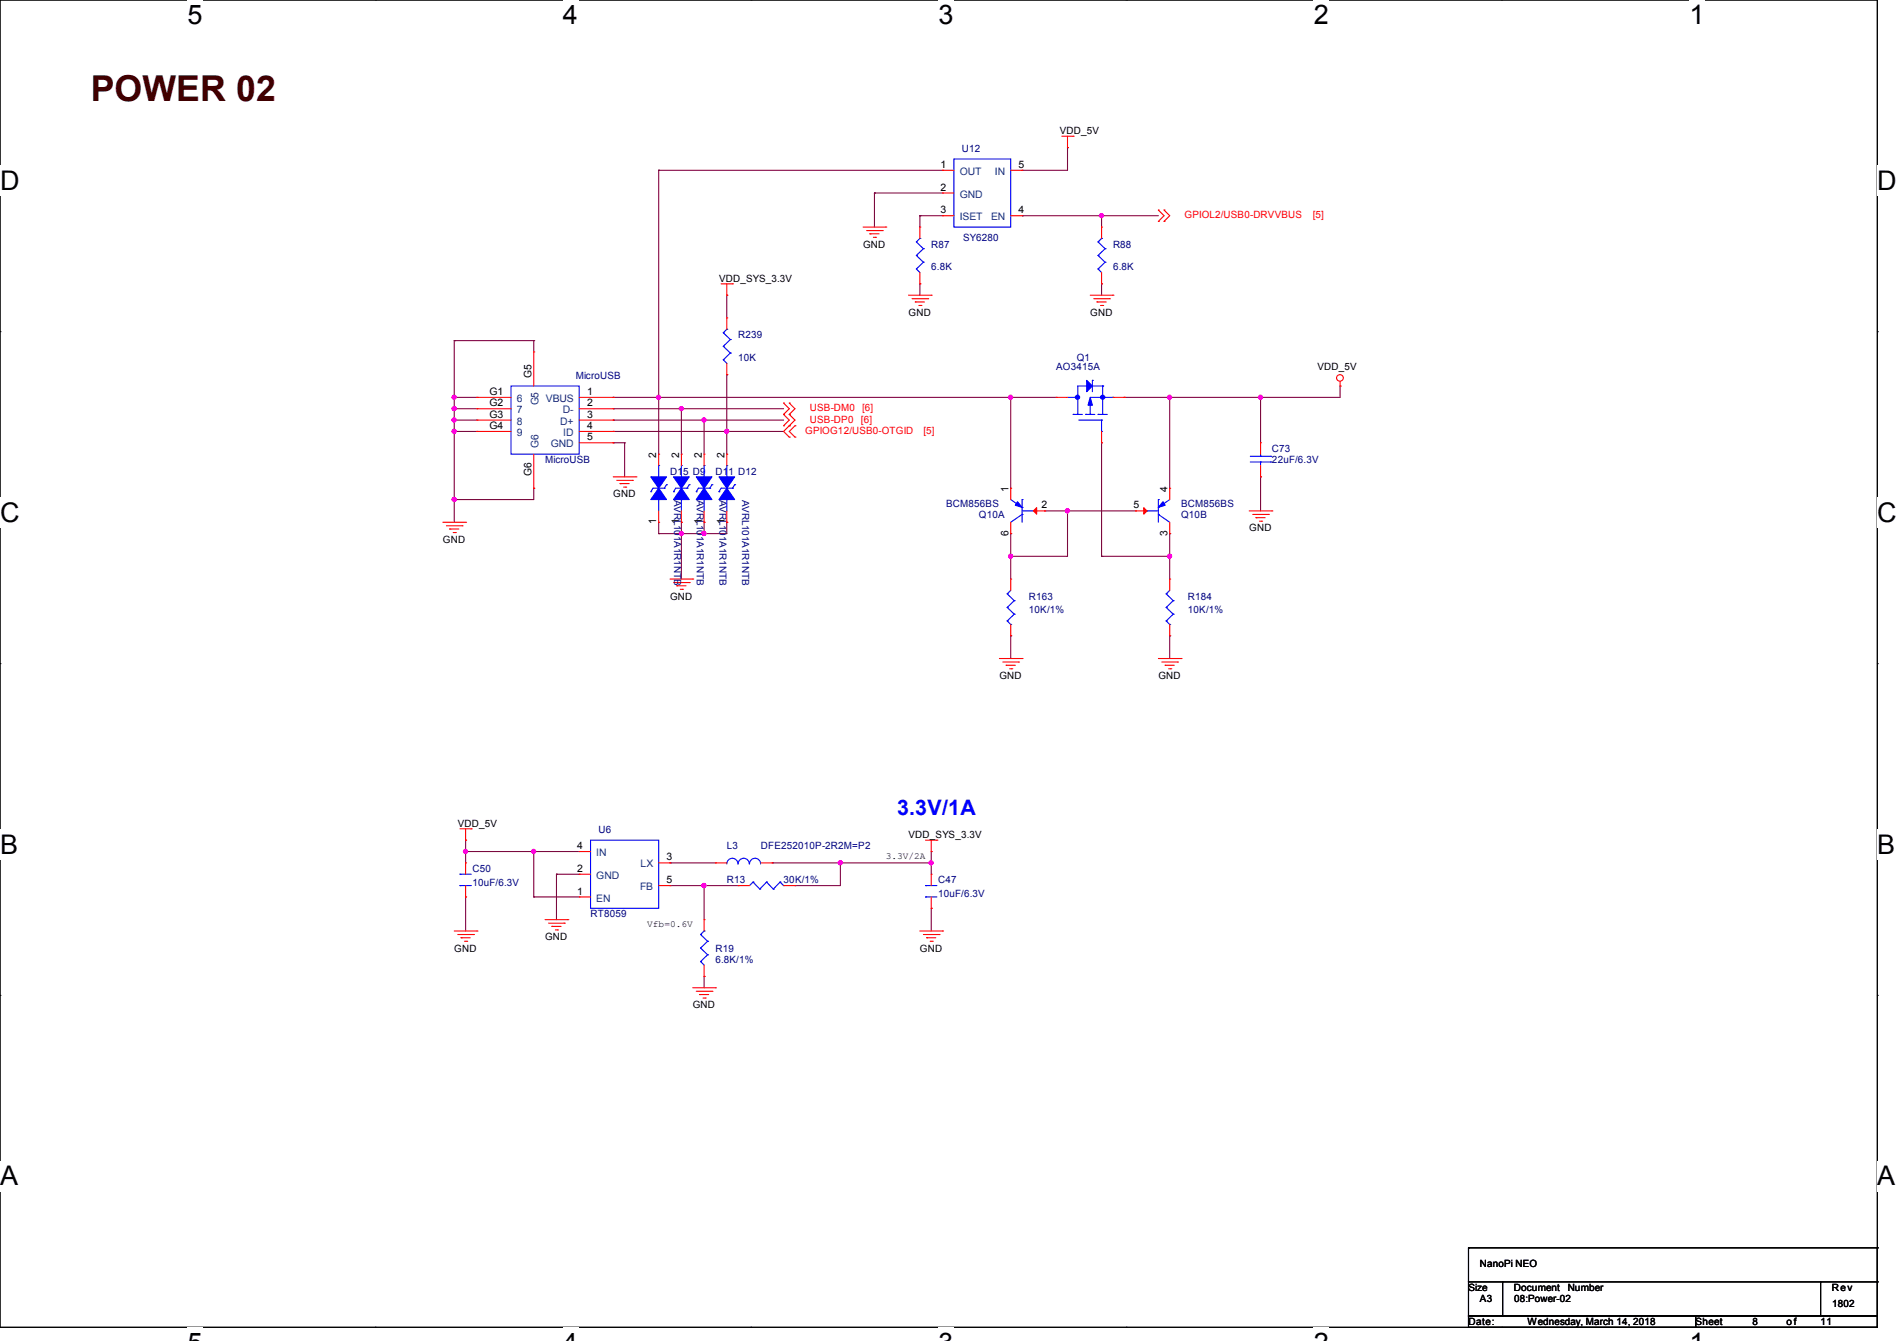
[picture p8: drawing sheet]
<svg xmlns="http://www.w3.org/2000/svg" width="297mm" height="210mm" viewBox="0 0 297 210" stroke-linecap="round" stroke-linejoin="round" font-family="sans-serif">
<path d="M0 0h293.9v207.9h-293.9z" fill="none" stroke="#000" stroke-width=".17"/>
<g fill="#fff">
<path d="M29.4 0h2.3v4.7h-2.3z"/>
<path d="M29.4 207.9h2.3v2.1h-2.3z"/>
</g>
<path d="M58.8 0h.1M58.8 207.9h.1" fill="none" stroke="#000" stroke-width=".17"/>
<g fill="#fff">
<path d="M88.1 0h2.4v4.7h-2.4z"/>
<path d="M88.1 207.9h2.4v2.1h-2.4z"/>
</g>
<path d="M117.6 0h.1M117.6 207.9h.1" fill="none" stroke="#000" stroke-width=".17"/>
<g fill="#fff">
<path d="M146.9 0h2.4v4.7h-2.4z"/>
<path d="M146.9 207.9h2.4v2.1h-2.4z"/>
</g>
<path d="M176.3 0h.1M176.3 207.9h.1" fill="none" stroke="#000" stroke-width=".17"/>
<g fill="#fff">
<path d="M205.7 0h2.4v4.7h-2.4z"/>
<path d="M205.7 207.9h2.4v2.1h-2.4z"/>
</g>
<path d="M235.1 0h.1M235.1 207.9h.1" fill="none" stroke="#000" stroke-width=".17"/>
<g fill="#fff">
<path d="M264.5 0h2.4v4.7h-2.4z"/>
<path d="M264.5 207.9h2.4v2.1h-2.4z"/>
<path d="M0 26h3v4.7h-3z"/>
<path d="M293.9 26h3.1v4.7h-3.1z"/>
<path d="M0 77.9h3v4.7h-3z"/>
<path d="M293.9 77.9h3.1v4.7h-3.1z"/>
</g>
<path d="M0 51.9h.1M293.9 51.9h.1" fill="none" stroke="#000" stroke-width=".17"/>
<g fill="#fff">
<path d="M0 129.9h2.8v4.7h-2.8z"/>
<path d="M293.9 129.9h2.9v4.7h-2.9z"/>
</g>
<path d="M0 103.9h.1M293.9 103.9h.1" fill="none" stroke="#000" stroke-width=".17"/>
<g fill="#fff">
<path d="M-.1 181.8h2.9v4.8h-2.9z"/>
<path d="M293.8 181.8h3v4.8h-3z"/>
</g>
<g fill="none" stroke="#000" stroke-width=".17">
<path d="M0 155.9h.1M293.9 155.9h.1M229.9 195.4h.1M229.9 195.4v5.3M229.9 195.4h64M293.9 195.4h.1M293.9 195.4v5.3M229.9 200.7h5.3v5.4h-5.3zM229.9 206.1h35.6v1.8h-35.6zM235.2 200.7h49.8v5.4h-49.8zM265.5 206.1h28.4v1.8h-28.4zM285 200.7h8.9v5.4h-8.9z"/>
<path d="M293.9 200.7h.1"/>
</g>
<g fill="none" stroke="#800040" stroke-width=".17">
<path d="M103.1 26.7h.1M103.1 26.7h44.5M103.1 26.7v44.4M136.9 30.2h.1M136.9 30.2v5.4M136.9 30.2h10.7M144 33.8h.1M144 33.8v1.8M144 33.8h3.6M160 26.7h.1M160 33.8h.1M160 33.8h21.4"/>
<path d="M167.1 23.1h.1M167.1 23.1v3.6h-7.1M172.5 33.8h.1M172.5 33.8v1.8M71.1 53.3h.1M71.1 53.3v28.5M71.1 53.3h12.5M83.6 53.3h.1M83.6 53.3v1.8M113.8 46.2h.1M113.8 58.7h.1M113.8 46.2v3.6"/>
<path d="M113.8 58.7v12.4M144 44.4h.1M144 44.4v1.8M172.5 44.4h.1M172.5 44.4v1.8M71.1 62.2h.1M71.1 64h.1M71.1 65.8h.1M71.1 78.2h.1M71.1 67.6h.1M71.1 65.8h3.6M71.1 64h3.6"/>
<path d="M71.1 62.2h3.6M71.1 67.6h3.6M83.6 76.5h.1M83.6 76.5v1.7h-12.5M96 69.3h.1M96 67.6h.1M96 62.2h.1M96 64h.1M96 65.8h.1M96 65.8h26.7M96 64h26.7M96 62.2h69.4"/>
<path d="M96 67.6h26.7M96 69.3h1.8M97.8 69.3h.1M97.8 69.3v5.4M103.1 62.2h.1M106.7 64h.1M106.7 64v7.1M110.2 65.8h.1M110.2 65.8v5.3M113.8 67.6h.1M158.2 62.2h.1M158.2 62.2v14.3"/>
<path d="M172.5 69.3h.1M172.5 69.3v17.8M176 62.2h.1M183.1 62.2h.1M183.1 62.2v14.3M197.4 62.2h.1M197.4 74.7h.1M197.4 62.2v7.1M197.4 74.7v5.3M209.8 60.5h.1M209.8 60.5v1.7h-33.8M103.1 83.6h.1"/>
<path d="M103.1 81.8v1.8M106.7 83.6h.1M106.7 81.8h.1M106.7 81.8v8.9M110.2 81.8h.1M110.2 83.6h.1M110.2 81.8v1.8M113.8 81.8h.1M113.8 81.8v1.8h-10.7M158.2 87.1h.1M158.2 99.6h.1M158.2 83.6h.1"/>
<path d="M158.2 83.6v7.1M158.2 99.6v3.5M163.6 80h.1M163.6 80h14.2M167.1 80h.1M167.1 80v7.1h-8.9M172.5 87.1h.1M172.5 87.1h10.6M183.1 87.1h.1M183.1 99.6h.1M183.1 83.6h.1M183.1 83.6v7.1"/>
<path d="M183.1 99.6v3.5M72.9 131.6h.1M72.9 133.3h.1M72.9 131.6v3.5M72.9 133.3h17.8M83.6 133.3h.1M83.6 133.3v7.2M87.1 136.9h.1M87.1 136.9v7.1M87.1 136.9h3.6M104.9 138.7h.1M104.9 135.1h.1"/>
<path d="M104.9 138.7h10.7M104.9 135.1h7.1M110.2 138.7h.1M110.2 138.7v5.3M120.9 135.1h.1M120.9 135.1h24.9M124.5 138.7h.1M131.6 135.1h.1M131.6 135.1v3.6h-7.1M145.8 135.1h.1M145.8 133.3h.1M145.8 133.3v3.6"/>
<path d="M72.9 140.5h.1M72.9 140.5v5.3M83.6 140.5h.1M83.6 140.5h7.1M110.2 152.9h.1M110.2 152.9v1.8M145.8 142.2h.1M145.8 142.2v3.6"/>
</g>
<g fill="#f0f" stroke="#f0f" stroke-width=".17">
<circle cx="106.7" cy="64" r=".32"/>
<circle cx="158.2" cy="87.1" r=".32"/>
<circle cx="167.1" cy="80" r=".32"/>
<circle cx="183.1" cy="87.1" r=".32"/>
<circle cx="71.1" cy="62.2" r=".32"/>
<circle cx="71.1" cy="64" r=".32"/>
<circle cx="71.1" cy="65.8" r=".32"/>
<circle cx="71.1" cy="67.5" r=".32"/>
<circle cx="71.1" cy="78.2" r=".32"/>
<circle cx="131.6" cy="135.1" r=".32"/>
<circle cx="110.2" cy="138.7" r=".32"/>
<circle cx="83.5" cy="133.3" r=".32"/>
<circle cx="72.9" cy="133.3" r=".32"/>
<circle cx="158.2" cy="62.2" r=".32"/>
<circle cx="103.1" cy="62.2" r=".32"/>
<circle cx="113.8" cy="67.5" r=".32"/>
<circle cx="197.3" cy="62.2" r=".32"/>
<circle cx="183.1" cy="62.2" r=".32"/>
<circle cx="145.8" cy="135.1" r=".32"/>
<circle cx="172.4" cy="33.8" r=".32"/>
<circle cx="110.2" cy="83.5" r=".32"/>
<circle cx="106.7" cy="83.5" r=".32"/>
<circle cx="110.2" cy="65.8" r=".32"/>
</g>
<g fill="none" stroke="#f00" stroke-width=".17">
<path d="M135.1 35.6h3.6M135.7 36.1h2.4M136.2 36.6h.1M136.2 36.6h1.4M136.7 37.2h.4M137.1 37.2h.1M138.1 36.1h.1M138.7 35.6h.1M144 35.6h.1M144 35.6v1.7M147.6 26.7h.1M147.6 30.2h.1"/>
<path d="M147.6 33.8h.1M147.6 26.7h1.8M147.6 30.2h1.8M147.6 33.8h1.8M158.2 26.7h1.8M158.2 33.8h1.8M160 33.8h.1M160 26.7h.1M166.2 21.3h1.8M167.1 23.1h.1M167.1 21.3v1.8M168 21.3h.1"/>
<path d="M172.5 35.6h.1M172.5 35.6v1.7M181.4 32.9h.1M181.4 34.7h.1M181.4 32.9l.8 .9-.8 .9M182.2 32.9h.1M182.2 34.7h.1M182.2 32.9l.9 .9-.9 .9M83.6 55.1h.1M83.6 55.1v5.4M112.9 44.4h1.8M113.8 46.2h.1"/>
<path d="M113.8 58.7h.1M113.8 49.8h.1M113.8 44.4v1.8M113.8 49.8v1.8M113.8 56.9v1.8M114.7 44.4h.1M142.2 46.2h3.6M142.8 46.8h2.4M143.3 47.3h.1M143.3 47.3h1.4M143.8 47.8h.4M144 44.4h.1"/>
<path d="M144 42.7v1.7M144.2 47.8h.1M145.2 46.8h.1M145.8 46.2h.1M170.7 46.2h3.5M171.2 46.8h2.5M171.7 47.3h.1M171.7 47.3h1.5M172.3 47.8h.3M172.5 44.4h.1M172.5 42.7v1.7M172.6 47.8h.1"/>
<path d="M173.7 46.8h.1M174.2 46.2h.1M209.8 59.7v.8M74.7 62.2h.1M74.7 64h.1M74.7 65.8h.1M74.7 67.6h.1M74.7 62.2h5.3M74.7 64h5.3M74.7 65.8h5.3M74.7 67.6h5.3M83.6 76.5h.1"/>
<path d="M83.6 71.1v5.4M90.7 62.2h5.3M90.7 64h5.3M90.7 65.8h5.3M90.7 67.6h5.3M90.7 69.3h5.3M96 62.2h.1M96 64h.1M96 65.8h.1M96 67.6h.1M96 69.3h.1M96 74.7h3.6"/>
<path d="M96.6 75.2h2.4M97.1 75.7h.1M97.1 75.7h1.4M97.6 76.3h.4M98 76.3h.1M99 75.2h.1M99.6 74.7h.1M103.1 71.1h.1M103.1 71.1v1.8M106.7 71.1h.1M106.7 71.1v1.8M110.2 71.1h.1"/>
<path d="M110.2 71.1v1.8M113.8 71.1h.1M113.8 71.1v1.8M122.7 63.1h.1M122.7 64.9h.1M122.7 66.7h.1M122.7 63.1l.9 .9-.9 .9M122.7 64.9l.9 .9-.9 .9M123.6 68.5h.1M123.6 66.7h.1M123.6 63.1h.1M123.6 64.9h.1"/>
<path d="M123.6 64.9l.9 .9-1.8 1.8 .9 .9M123.6 63.1l.9 .9-.9 .9M124.5 66.7h.1M124.5 68.5h.1M124.5 66.7l-.9 .9 .9 .9M158.2 76.5h.1M158.2 76.5v1.7M165.4 62.2h.1M165.4 62.2h1.7M172.5 69.3h.1M172.5 67.6v1.7M174.2 62.2h1.8"/>
<path d="M176 62.2h.1M183.1 76.5h.1M183.1 76.5v1.7M197.4 69.3h.1M197.4 74.7h.1M197.4 69.3v1.8M197.4 72.9v1.8M209.8 60.5h.1M69.3 81.8h3.6M69.9 82.3h2.4M70.4 82.8h.1M70.4 82.8h1.4"/>
<path d="M71 83.4h.3M71.3 83.4h.1M72.3 82.3h.1M72.9 81.8h.1M103.1 81.8h.1M103.1 80v1.8M104.9 90.7h3.6M105.5 91.2h2.4M106 91.7h.1M106 91.7h1.4M106.5 92.3h.3M106.7 81.8h.1"/>
<path d="M106.7 80v1.8M106.8 92.3h.1M107.9 91.2h.1M108.5 90.7h.1M110.2 81.8h.1M110.2 80v1.8M113.8 81.8h.1M113.8 80v1.8M158.2 90.7h.1M158.2 99.6h.1M158.2 83.6h.1M158.2 81.8v1.8"/>
<path d="M158.2 90.7v1.8M158.2 97.8v1.8M161.8 80h1.8M163.6 80h.1M177.8 80h.1M177.8 80h1.8M183.1 83.6h.1M183.1 90.7h.1M183.1 99.6h.1M183.1 81.8v1.8M183.1 90.7v1.8M183.1 97.8v1.8"/>
<path d="M195.6 80h3.5M196.1 80.6h2.5M196.6 81.1h.1M196.6 81.1h1.5M197.2 81.6h.3M197.5 81.6h.1M198.6 80.6h.1M199.1 80h.1M156.5 103.1h3.5M157 103.7h2.5M157.5 104.2h.1M157.5 104.2h1.5"/>
<path d="M158.1 104.7h.3M158.4 104.7h.1M159.5 103.7h.1M160 103.1h.1M181.4 103.1h3.5M181.9 103.7h2.5M182.4 104.2h.1M182.4 104.2h1.5M183 104.7h.3M183.3 104.7h.1M184.4 103.7h.1M184.9 103.1h.1"/>
<path d="M72 129.8h1.8M72.9 131.6h.1M72.9 135.1h.1M72.9 129.8v1.8M72.9 135.1v1.8M72.9 138.7v1.8M73.8 129.8h.1M90.7 136.9h.1M90.7 133.3h.1M90.7 136.9h1.8M90.7 133.3h1.8M103.1 135.1h1.8"/>
<path d="M103.1 138.7h1.8M104.9 135.1h.1M104.9 138.7h.1M112 135.1h.1M112 135.1h1.8M115.6 138.7h.1M115.6 138.7h1.7M119.1 135.1h1.8M120.9 135.1h.1M122.7 138.7h1.8M124.5 138.7h.1M144.9 131.6h1.8"/>
<path d="M145.8 133.3h.1M145.8 136.9h.1M145.8 131.6v1.7M145.8 136.9v1.8M146.7 131.6h.1M71.1 145.8h3.6M71.7 146.3h2.4M72.2 146.9h.1M72.2 146.9h1.4M72.7 147.4h.4M72.9 140.5h.1M73.1 147.4h.1"/>
<path d="M74.1 146.3h.1M74.7 145.8h.1M85.3 144h3.6M85.9 144.6h2.4M86.4 145.1h.1M86.4 145.1h1.4M87 145.6h.3M87.3 145.6h.1M88.3 144.6h.1M88.9 144h.1M90.7 140.5h.1M90.7 140.5h1.8"/>
<path d="M108.5 154.7h3.5M109 155.2h2.5M109.5 155.7h.1M109.5 155.7h1.5M110.1 156.3h.3M110.2 152.9h.1M110.2 144h.1M110.2 144v1.8M110.2 151.1v1.8M110.4 156.3h.1M111.5 155.2h.1M112 154.7h.1"/>
<path d="M144 145.8h3.6M144.6 146.3h2.4M145.1 146.9h.1M145.1 146.9h1.4M145.6 147.4h.4M145.8 142.2h.1M145.8 140.5v1.7M146 147.4h.1M147 146.3h.1M147.6 145.8h.1"/>
<circle cx="209.8" cy="59.2" r=".52"/>
</g>
<g fill="none" stroke="#00f" stroke-width=".17">
<path d="M143.5 37.9h.1M143.5 37.9l1.1 1M144 37.3h.1M144 37.3l-.5 .6M144.6 38.9h.1M144.6 38.9l-1.1 1.1M149.4 24.9h8.8v10.7h-8.8zM171.9 37.9h.1M171.9 37.9l1.1 1M172.5 37.3h.1M172.5 37.3l-.6 .6M173 38.9h.1"/>
<path d="M173 38.9l-1.1 1.1M113.2 56.3h.1M113.2 54.2h.1M113.2 52.1h.1M113.2 56.3l.6 .6M113.2 54.2l1.1 1.1M113.2 52.1l1.1 1.1M113.8 51.6h.1M113.8 51.6l-.6 .5M114.3 55.3h.1M114.3 53.2h.1M114.3 55.3l-1.1 1"/>
<path d="M114.3 53.2l-1.1 1M143.5 42.1h.1M143.5 40h.1M143.5 42.1l.5 .6M143.5 40l1.1 1.1M144.6 41.1h.1M144.6 41.1l-1.1 1M171 59.6h.1M171 59.6v1.7M171.9 42.1h.1M171.9 40h.1M171.9 42.1l.6 .6"/>
<path d="M171.9 40l1.1 1.1M173 41.1h.1M173 41.1l-1.1 1M80 60.5h10.7v10.6h-10.7zM101.9 77h.1M103.1 78.2h.1M103.1 72.9h.1M103.1 72.9v1.8M103.1 78.2v1.8M104 76.5h.1M104 76.5h-1.8l-.3 .5M104.4 75.9h.1"/>
<path d="M104.4 75.9l-.4 .6M105.5 77h.1M106.7 78.2h.1M106.7 72.9h.1M106.7 72.9v1.8M106.7 78.2v1.8M107.6 76.5h.1M107.6 76.5h-1.8l-.3 .5M107.9 75.9h.1M107.9 75.9l-.3 .6M109 77h.1M110.2 78.2h.1"/>
<path d="M110.2 72.9h.1M110.2 72.9v1.8M110.2 78.2v1.8M111.1 76.5h.1M111.1 76.5h-1.8l-.3 .5M111.5 75.9h.1M111.5 75.9l-.4 .6M112.6 77h.1M113.8 78.2h.1M113.8 72.9h.1M113.8 72.9v1.8M113.8 78.2v1.8"/>
<path d="M114.7 76.5h.1M114.7 76.5h-1.8l-.3 .5M115 75.9h.1M115 75.9l-.3 .6M158.2 78.2l1.8 1.3M160 78.2h.1M160 79.5h.1M160 78.2v3.6M167.1 62.2h1.6M168 64.9h.1M168 64.9h1.5M168.7 64.9h.1"/>
<path d="M168.7 62.2h.1M168.9 65.8h3.6M170 64.9h.1M170 64.9h1.4M170.1 60.5h.1M170.1 60.5h-1.4v4.4M170.7 64.9h.1M170.7 62.2h3.5M170.7 63.1v1.8M171 60.5h1.6M171.9 64.9h.1M171.9 64.9h1.5"/>
<path d="M172.5 65.8h.1M172.5 67.6h.1M172.5 65.8v1.8M172.6 60.5h.1M172.6 60.5v4.4M174.2 62.2h.1M181.4 78.2h.1M181.4 79.5h.1M181.4 78.2v3.6M183.1 78.2l-1.7 1.3M195.7 72.3h3.3M195.7 71.5h3.3"/>
<path d="M197.4 71.5h.1M197.4 72.3h.1M197.4 71.1v.4M197.4 72.3v.6M199 72.3h.1M199 71.5h.1M157.7 93h.1M157.7 95.1h.1M157.7 97.2h.1M157.7 93l1.1 1.1M157.7 95.1l1.1 1.1M157.7 97.2l.5 .6"/>
<path d="M158.2 97.8h.1M158.2 92.5l-.5 .5M158.8 94.1h.1M158.8 96.2h.1M158.8 94.1l-1.1 1M158.8 96.2l-1.1 1M160 80.6h.1M160 80h1.8M160 80.6l-1.8 1.2M161.8 80h.1M179.6 80h.1M179.6 80h1.8"/>
<path d="M181.4 80.6h.1M181.4 80.6l1.7 1.2M182.6 93h.1M182.6 95.1h.1M182.6 97.2h.1M182.6 93l1.1 1.1M182.6 95.1l1.1 1.1M182.6 97.2l.5 .6M183.1 97.8h.1M183.1 92.5l-.5 .5M183.7 94.1h.1M183.7 96.2h.1"/>
<path d="M183.7 94.1l-1.1 1M183.7 96.2l-1.1 1M72 136.9h.1M72 138.7h.1M72 138.7h1.8M72 136.9h1.8M92.5 131.6h10.6v10.6h-10.6zM113.8 135.3a.87 .87 0 0 1 .9-.9 .87 .87 0 0 1 .8 .9M115.6 135.3a.87 .87 0 0 1 .8-.9 .87 .87 0 0 1 .9 .9M117.3 135.3a.87 .87 0 0 1 .9-.9 .87 .87 0 0 1 .9 .9M117.9 138.1h.1M117.9 138.1l-.6 .6"/>
<path d="M117.9 138.1l1.1 1.1M119 139.2h.1M120 138.1h.1M120 138.1l-1 1.1M120 138.1l1.1 1.1M121.1 139.2h.1M122.1 138.1h.1M122.1 138.1l-1 1.1M122.1 138.1l.6 .6M122.7 138.7h.1M144.9 138.7h.1M144.9 138.7h1.8"/>
<path d="M109.7 150.6h.1M109.7 148.5h.1M109.7 146.3h.1M109.7 150.6l.5 .5M109.7 148.5l1.1 1M109.7 146.3l1.1 1.1M110.2 145.8h.1M110.2 145.8l-.5 .5M110.8 149.5h.1M110.8 147.4h.1M110.8 149.5l-1.1 1.1M110.8 147.4l-1.1 1.1"/>
<path d="M144.9 140.5h.1M144.9 140.5h1.8"/>
</g>
<g fill="#00f" stroke="#00f" stroke-width=".17">
<path d="M170.1 59.6l.9 .9-.9 .8z"/>
<path d="M170.7 62.2l.3 1.3h-.7z"/>
<path d="M159.3 78.6l.7 .9-1-.4z"/>
<path d="M182.1 78.6l.3 .5-1 .4z"/>
<path d="M106.7 76.5l1.2 1.7h-2.4z" fill-rule="evenodd"/>
<path d="M105.5 74.7h2.4l-1.2 1.8z" fill-rule="evenodd"/>
<path d="M110.2 76.5l1.3 1.7h-2.5z" fill-rule="evenodd"/>
<path d="M109 74.7h2.5l-1.3 1.8z" fill-rule="evenodd"/>
<path d="M103.1 76.5l1.3 1.7h-2.5z" fill-rule="evenodd"/>
<path d="M101.9 74.7h2.5l-1.3 1.8z" fill-rule="evenodd"/>
<path d="M113.8 76.5l1.2 1.7h-2.4z" fill-rule="evenodd"/>
<path d="M112.6 74.7h2.4l-1.2 1.8z" fill-rule="evenodd"/>
<circle cx="168.7" cy="62.2" r=".33"/>
<circle cx="172.6" cy="62.2" r=".33"/>
</g>
<g fill="#f00" stroke="#f00" stroke-width=".17">
<path d="M162.3 79.5v1l-.5-.5z"/>
<path d="M179.1 79.5l.5 .5-.5 .5z"/>
</g>
<text font-size="5.6" fill="#400000" x="14.2" y="15.8">POWER 02</text>
<g font-size="4.2">
<text x="29.4" y="3.8">5</text>
<text x="88.1" y="3.8">4</text>
<text x="146.9" y="3.8">3</text>
<text x="205.7" y="3.8">2</text>
<text x="264.5" y="3.8">1</text>
<text x="0" y="29.8">D</text>
<text x="293.9" y="29.8">D</text>
<text x="0" y="81.7">C</text>
<text x="293.9" y="81.7">C</text>
<text x="0" y="133.7">B</text>
<text x="293.9" y="133.7">B</text>
<text x="0" y="185.6">A</text>
<text x="293.9" y="185.6">A</text>
</g>
<text font-size="3.3" fill="#00f" x="140.5" y="127.6">3.3V/1A</text>
<g font-size="1.6" fill="#000080">
<text x="150.6" y="23.8">U12</text>
<text x="145.8" y="38.8">R87</text>
<text x="150.8" y="37.7">SY6280</text>
<text x="174.3" y="38.8">R88</text>
<text x="145.8" y="42.3">6.8K</text>
<text x="174.3" y="42.3">6.8K</text>
<text x="115.6" y="53">R239</text>
<text x="90.1" y="59.4">MicroUSB</text>
<text x="115.6" y="56.6">10K</text>
<text x="165.4" y="58">AO3415A</text>
<text x="168.6" y="56.6">Q1</text>
<text x="199.1" y="70.8">C73</text>
<text x="85.3" y="72.6">MicroUSB</text>
<text x="104.9" y="74.3">D15 D9</text>
<text x="112" y="74.3">D11 D12</text>
<text x="199.1" y="72.6">22uF/6.3V</text>
<text x="148.1" y="79.3">BCM856BS</text>
<text x="153.3" y="81.1">Q10A</text>
<text x="184.9" y="81.1">Q10B</text>
<text x="184.9" y="79.3">BCM856BS</text>
<text x="161.1" y="93.9">R163</text>
<text x="186" y="93.9">R184</text>
<text x="161.1" y="96">10K/1%</text>
<text x="186" y="96">10K/1%</text>
<text x="93.7" y="130.5">U6</text>
<text x="74" y="136.6">C50</text>
<text x="113.8" y="133">L3</text>
<text x="119.1" y="133">DFE252010P-2R2M=P2</text>
<text x="74" y="138.7">10uF/6.3V</text>
<text x="92.5" y="143.7">RT8059</text>
<text x="113.8" y="138.3">R13</text>
<text x="122.7" y="138.3">30K/1%</text>
<text x="146.9" y="138.3">C47</text>
<text x="146.9" y="140.5">10uF/6.3V</text>
<text x="112" y="149">R19</text>
<text x="112" y="150.8">6.8K/1%</text>
</g>
<g font-size="1.6">
<text x="165.9" y="21">VDD_5V</text>
<text x="147.2" y="26.3">1</text>
<text x="147.2" y="29.8">2</text>
<text x="159.5" y="26.3">5</text>
<text x="147.2" y="33.4">3</text>
<text x="159.5" y="33.4">4</text>
<text x="135.1" y="38.8">GND</text>
<text x="112.6" y="44.1">VDD_SYS_3.3V</text>
<text x="142.2" y="49.4">GND</text>
<text x="170.7" y="49.4">GND</text>
<text x="83.2" y="59.2" transform="rotate(-90 83.2 59.2)">G5</text>
<text x="206.3" y="58">VDD_5V</text>
<text x="76.6" y="61.8">G1</text>
<text x="76.6" y="63.6">G2</text>
<text x="76.6" y="65.4">G3</text>
<text x="91.9" y="61.8">1</text>
<text x="91.9" y="63.6">2</text>
<text x="91.9" y="65.4">3</text>
<text x="76.6" y="67.2">G4</text>
<text x="91.9" y="67.2">4</text>
<text x="91.9" y="69">5</text>
<text x="102.8" y="71.7" transform="rotate(-90 102.8 71.7)">2</text>
<text x="106.3" y="71.7" transform="rotate(-90 106.3 71.7)">2</text>
<text x="109.9" y="71.7" transform="rotate(-90 109.9 71.7)">2</text>
<text x="113.4" y="71.7" transform="rotate(-90 113.4 71.7)">2</text>
<text x="83.2" y="74.5" transform="rotate(-90 83.2 74.5)">G6</text>
<text x="96" y="77.9">GND</text>
<text x="157.9" y="77" transform="rotate(-90 157.9 77)">1</text>
<text x="182.8" y="77" transform="rotate(-90 182.8 77)">4</text>
<text x="102.8" y="82.1" transform="rotate(-90 102.8 82.1)">1</text>
<text x="106.3" y="82.1" transform="rotate(-90 106.3 82.1)">1</text>
<text x="109.9" y="82.1" transform="rotate(-90 109.9 82.1)">1</text>
<text x="113.4" y="82.1" transform="rotate(-90 113.4 82.1)">1</text>
<text x="157.9" y="83.9" transform="rotate(-90 157.9 83.9)">6</text>
<text x="163" y="79.6">2</text>
<text x="177.5" y="79.6">5</text>
<text x="182.8" y="83.9" transform="rotate(-90 182.8 83.9)">3</text>
<text x="195.6" y="83.2">GND</text>
<text x="69.3" y="85">GND</text>
<text x="104.9" y="93.9">GND</text>
<text x="156.5" y="106.3">GND</text>
<text x="181.4" y="106.3">GND</text>
<text x="71.7" y="129.5">VDD_5V</text>
<text x="142.2" y="131.2">VDD_SYS_3.3V</text>
<text x="90.3" y="136.5">2</text>
<text x="90.3" y="133">4</text>
<text x="104.4" y="134.7">3</text>
<text x="90.3" y="140.1">1</text>
<text x="104.4" y="138.3">5</text>
<text x="71.1" y="149">GND</text>
<text x="85.3" y="147.2">GND</text>
<text x="144" y="149">GND</text>
<text x="108.5" y="157.9">GND</text>
<text x="229.9" y="202.2">Size</text>
<text x="231.7" y="198.5">NanoPi NEO</text>
<text x="231.7" y="204">A3</text>
<text x="237" y="202.2">Document</text>
<text x="237" y="204">08:Power-02</text>
<text x="245.4" y="202.2">Number</text>
<text x="286.8" y="202.2">Rev</text>
<text x="229.9" y="207.5">Date:</text>
<text x="239.2" y="207.5">Wednesday, March 14, 2018</text>
<text x="265.5" y="207.5">Sheet</text>
<text x="274.4" y="207.5">8</text>
<text x="279.7" y="207.5">o f</text>
<text x="285" y="207.5">11</text>
<text x="286.8" y="204.7">1802</text>
</g>
<g font-size="1.6" fill="#004080">
<text x="150.3" y="27.4">OUT</text>
<text x="155.8" y="27.4">IN</text>
<text x="150.3" y="30.9">GND</text>
<text x="150.3" y="34.5">ISET</text>
<text x="155.2" y="34.5">EN</text>
<text x="80.9" y="63">6</text>
<text x="80.9" y="64.7">7</text>
<text x="84.3" y="63.5" transform="rotate(-90 84.3 63.5)">G5</text>
<text x="85.5" y="63">VBUS</text>
<text x="88.1" y="64.7">D-</text>
<text x="80.9" y="66.5">8</text>
<text x="80.9" y="68.3">9</text>
<text x="84.3" y="70.2" transform="rotate(-90 84.3 70.2)">G6</text>
<text x="86.2" y="70.1">GND</text>
<text x="87.7" y="66.5">D+</text>
<text x="88.2" y="68.3">ID</text>
<text x="93.4" y="137.6">GND</text>
<text x="93.4" y="134.1">IN</text>
<text x="100.3" y="135.8">LX</text>
<text x="93.4" y="141.2">EN</text>
<text x="100.2" y="139.4">FB</text>
</g>
<g font-size="1.6" fill="#f00">
<text x="185.5" y="34.2">GPIOL2/USB0-DRVVBUS</text>
<text x="205.5" y="34.2">[5]</text>
<text x="126.8" y="64.4">USB-DM0 [6]</text>
<text x="126.1" y="67.9">GPIOG12/USB0-OTGID</text>
<text x="126.8" y="66.2">USB-DP0</text>
<text x="134.8" y="66.2">[6]</text>
<text x="144.6" y="67.9">[5]</text>
</g>
<g font-size="1.5" fill="#000080">
<text x="105.5" y="78.2" transform="rotate(90 105.5 78.2)">AVRL101A1R1NTB</text>
<text x="109.1" y="78.2" transform="rotate(90 109.1 78.2)">AVRL101A1R1NTB</text>
<text x="112.7" y="78.2" transform="rotate(90 112.7 78.2)">AVRL101A1R1NTB</text>
<text x="116.2" y="78.2" transform="rotate(90 116.2 78.2)">AVRL101A1R1NTB</text>
</g>
<g font-size="1.5">
<text x="138.7" y="134.6">3.3V/2A</text>
<text x="101.3" y="145.2">Vfb=0.6V</text>
</g>
</svg>
